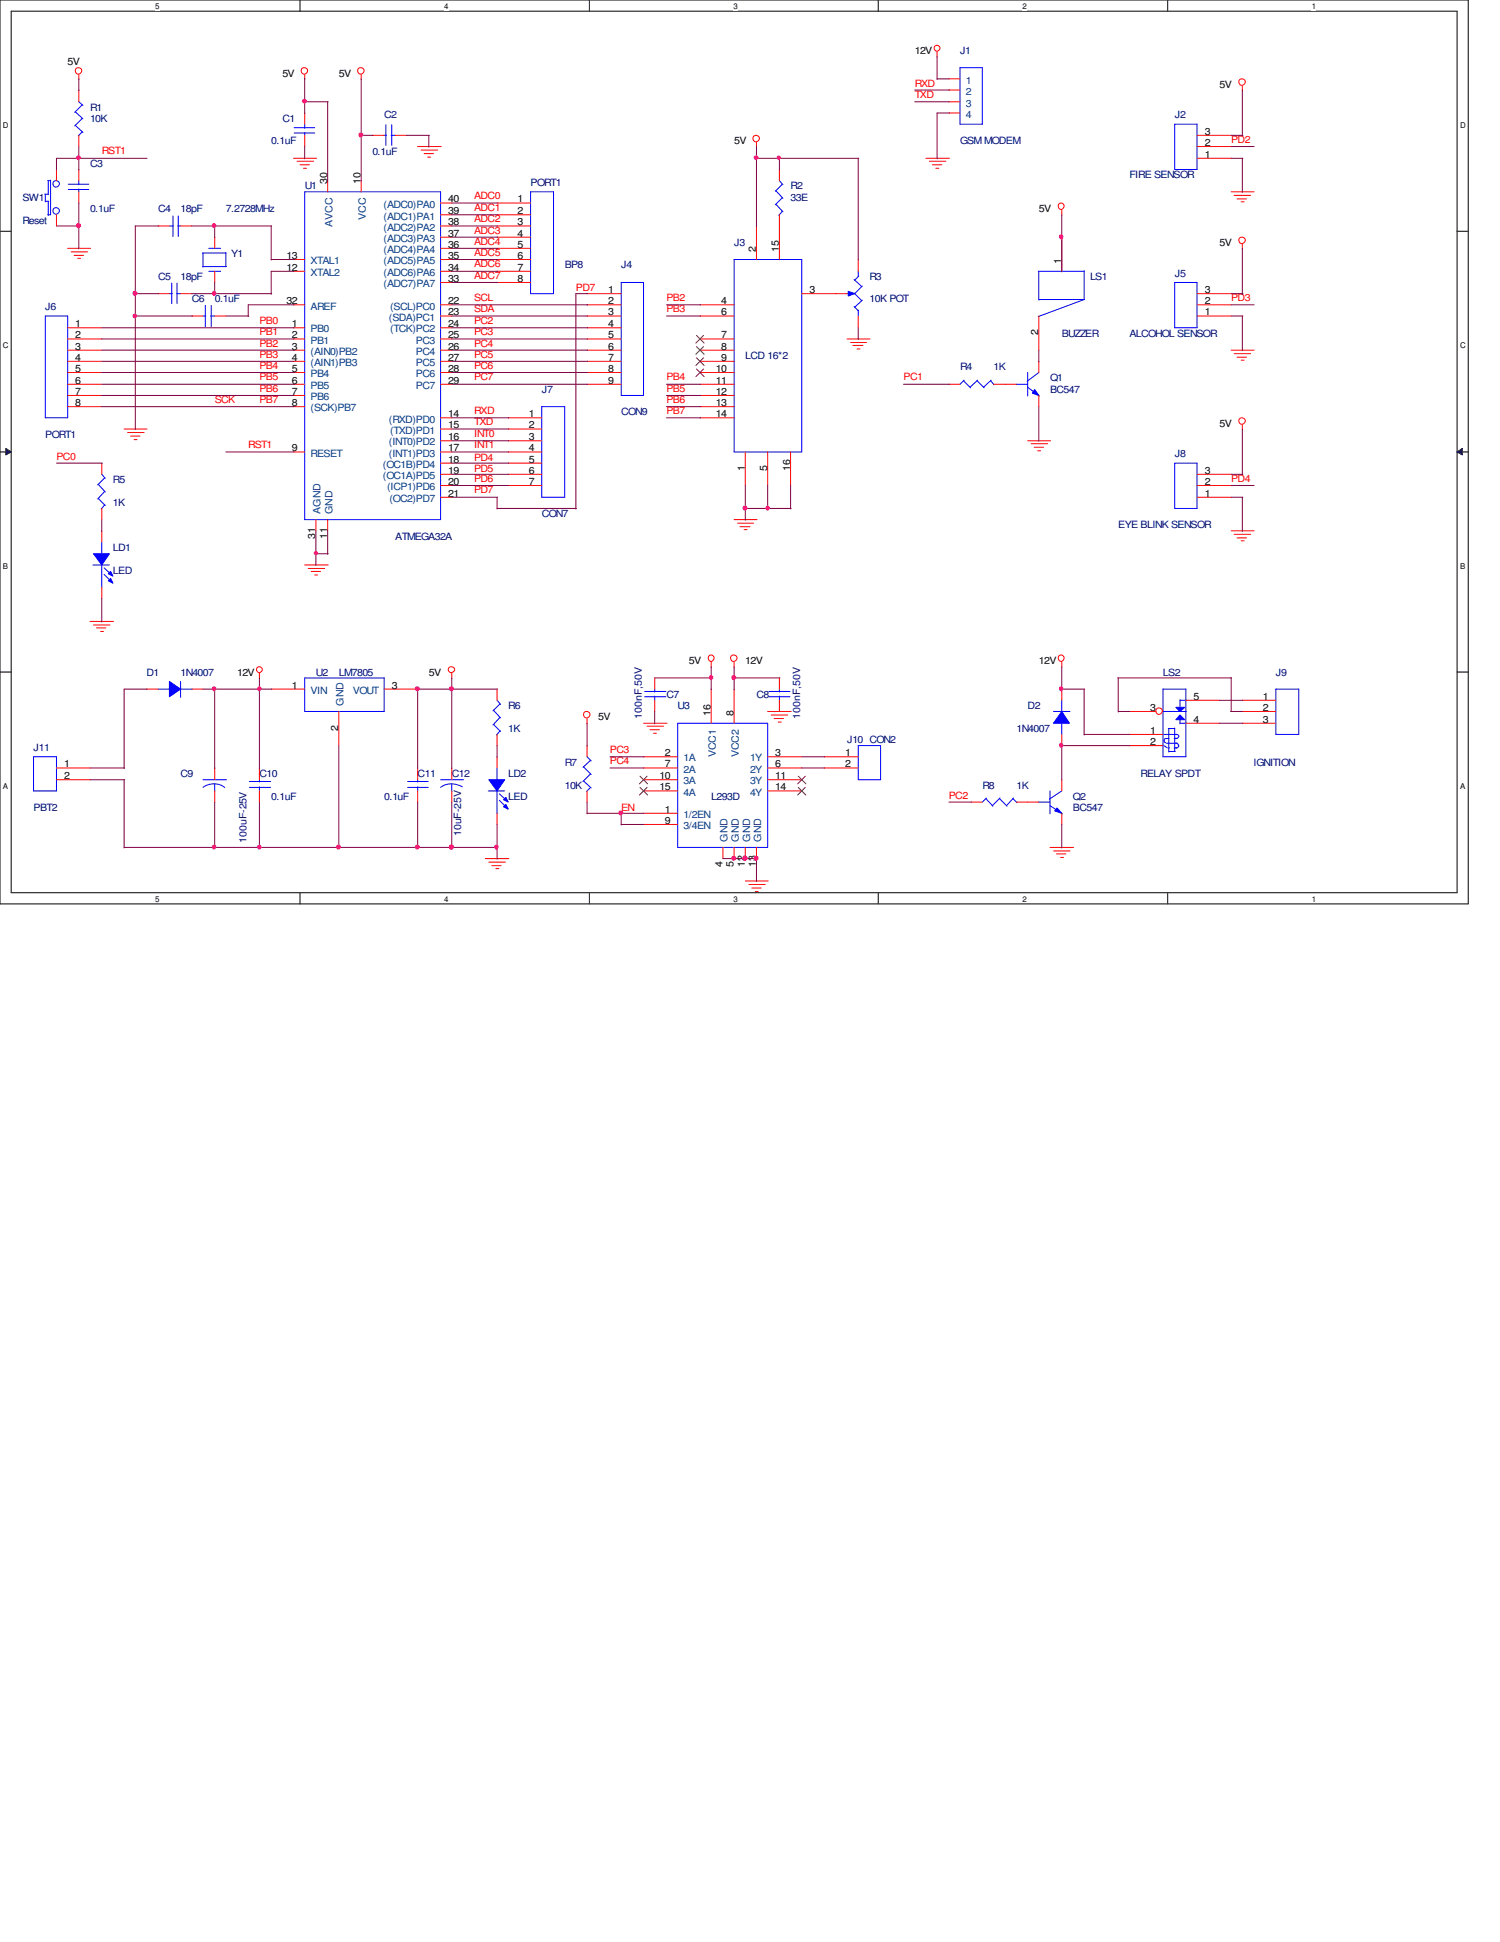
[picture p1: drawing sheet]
<svg xmlns="http://www.w3.org/2000/svg" width="216mm" height="279mm" viewBox="0 0 216 279" stroke-linecap="round" stroke-linejoin="round" font-family="sans-serif">
<path d="M0 0h211.3v130h-211.3zM1.6 1.6h208.1v126.8h-208.1z" fill="none" stroke="#000" stroke-width=".14"/>
<g fill="#fff">
<path d="M22.4 .3h.5v1.2h-.5z"/>
<path d="M22.4 128.7h.5v1.3h-.5z"/>
</g>
<path d="M43.2 0v1.6M43.2 128.4v1.6" fill="none" stroke="#000" stroke-width=".14"/>
<g fill="#fff">
<path d="M63.9 .3h.6v1.2h-.6z"/>
<path d="M63.9 128.7h.6v1.3h-.6z"/>
</g>
<path d="M84.8 0v1.6M84.8 128.4v1.6" fill="none" stroke="#000" stroke-width=".14"/>
<g fill="#fff">
<path d="M105.6 .3h.6v1.2h-.6z"/>
<path d="M105.6 128.7h.6v1.3h-.6z"/>
</g>
<path d="M126.4 0v1.6M126.4 128.4v1.6" fill="none" stroke="#000" stroke-width=".14"/>
<g fill="#fff">
<path d="M147.2 .3h.5v1.2h-.5z"/>
<path d="M147.2 128.7h.5v1.3h-.5z"/>
</g>
<path d="M168.1 0v1.6M168.1 128.4v1.6" fill="none" stroke="#000" stroke-width=".14"/>
<g fill="#fff">
<path d="M188.8 .3h.6v1.2h-.6z"/>
<path d="M188.8 128.7h.6v1.3h-.6z"/>
<path d="M.4 17.4h.8v1.3h-.8z"/>
<path d="M210.1 17.4h.8v1.3h-.8z"/>
<path d="M.4 49.1h.8v1.3h-.8z"/>
<path d="M210.1 49.1h.8v1.3h-.8z"/>
</g>
<path d="M0 33.3h1.6M209.7 33.3h1.6" fill="none" stroke="#000" stroke-width=".14"/>
<g fill="#fff">
<path d="M.4 80.9h.7v1.2h-.7z"/>
<path d="M210.1 80.9h.7v1.2h-.7z"/>
</g>
<path d="M0 65h1.6M.8 64.5l.8 .5-.8 .4zM209.7 65l.8-.5v.9zM209.7 65h1.6" fill="none" stroke="#000" stroke-width=".14"/>
<path d="M.8 64.5l.8 .5-.8 .4zM209.7 65l.8-.5v.9z" fill="#000"/>
<g fill="#fff">
<path d="M.4 112.5h.6v1.3h-.6z"/>
<path d="M210.1 112.5h.6v1.3h-.6z"/>
</g>
<path d="M0 96.7h1.6M209.7 96.7h1.6" fill="none" stroke="#000" stroke-width=".14"/>
<g fill="none" stroke="#f00" stroke-width=".14">
<path d="M11.3 10.8v.6M43.9 10.8v.6M52 10.8v.6M134.9 7.5v.7M178.8 12.4v.6M9.7 35.7h3.3M10.2 36.2h2.4M10.7 36.7h1.3M11.2 37.2h.4M42.2 22.8h3.4M42.2 37.3h1.7M42.2 39h1.7"/>
<path d="M42.8 23.2h2.3M43.2 23.7h1.3M43.7 24.2h.4M47.2 26v1.6M52 26v1.6M60.1 21.1h3.4M60.6 21.6h2.4M61 22.1h1.4M61.6 22.6h.4M63.4 35.7h1.6M63.4 37.3h1.6M63.4 39h1.6"/>
<path d="M63.4 29.2h1.6M63.4 30.9h1.6M63.4 32.5h1.6M63.4 34.1h1.6M108.9 20.5v.7M133.3 22.8h3.4M133.8 23.2h2.3M134.2 23.7h1.4M134.7 24.2h.4M152.8 30.2v.8M177.2 27.6h3.3M177.6 28.1h2.4"/>
<path d="M178.1 28.6h1.3M178.6 29h.5M178.8 35.1v.7M9.7 48.8h4.9M9.7 50.4h4.9M9.7 47.2h4.9M9.7 52h4.9M9.7 53.6h4.9M9.7 55.3h4.9M9.7 56.9h4.9M9.7 58.5h4.9M42.2 48.8h1.7"/>
<path d="M42.2 50.4h1.7M42.2 43.9h1.7M42.2 47.2h1.7M42.2 52h1.7M42.2 53.6h1.7M42.2 55.3h1.7M42.2 56.9h1.7M42.2 58.5h1.7M63.4 48.8h1.6M63.4 50.4h1.6M63.4 43.9h1.6M63.4 45.5h1.6"/>
<path d="M63.4 47.2h1.6M63.4 52h1.6M63.4 53.6h1.6M63.4 55.3h1.6M63.4 40.6h1.6M121.9 48.8h3.3M122.4 49.3h2.3M122.8 49.7h1.4M123.4 50.2h.4M136.6 55.3h1.6M143 55.3h1.7M177.2 50.4h3.3"/>
<path d="M177.6 50.9h2.4M178.1 51.4h1.3M178.6 51.8h.5M14.6 66.6v1.6M14.6 73.2v1.6M17.9 61.7h3.3M18.4 62.2h2.3M18.8 62.7h1.4M19.3 63.2h.4M42.2 65h1.7M45.5 74.8v1.6M47.2 74.8v1.6"/>
<path d="M63.4 61.7h1.6M63.4 63.4h1.6M63.4 65h1.6M63.4 60.1h1.6M63.4 66.6h1.6M63.4 68.2h1.6M63.4 69.9h1.6M63.4 71.5h1.6M105.7 74.8h3.3M106.2 75.3h2.3M106.5 75.8h1.4M107.1 76.2h.4"/>
<path d="M147.9 63.4h3.3M148.4 63.8h2.4M148.8 64.3h1.4M149.4 64.9h.4M177.2 76.4h3.3M177.6 76.9h2.4M178.1 77.4h1.3M178.6 77.8h.5M178.8 61.1v.7M13 89.4h3.3M13.5 89.9h2.3M13.9 90.3h1.3"/>
<path d="M14.5 90.8h.4M37.3 96.9v.7M43.9 81.3h3.3M44.4 81.8h2.3M44.8 82.2h1.3M45.3 82.7h.4M65 96.9v.7M102.4 95.3v.7M102.4 99.1v5M105.7 95.3v.7M105.7 99.1v5M152.8 95.3v.7"/>
<path d="M30.9 110.5v1.7M30.9 113.8v1.6M84.5 103.4v.7M92.6 104.1h3.4M92.6 108.9h4.9M92.6 110.5h4.9M92.6 112.2h4.9M92.6 113.8h4.9M92.6 117h4.9M92.6 118.6h4.9M93.1 104.5h2.4M93.6 105h1.3"/>
<path d="M94.1 105.5h.4M110.5 102.4h3.4M110.5 108.9h4.9M110.5 110.5h4.9M110.5 112.2h4.9M110.5 113.8h4.9M111 102.9h2.4M111.4 103.4h1.4M112 103.9h.4M69.8 123.5h3.4M70.4 124h2.3M70.8 124.5h1.3"/>
<path d="M71.4 125h.4M104.1 121.9v1.6M105.7 121.9v1.6M107.3 126.7h3.3M107.3 121.9v1.6M107.8 127.3h2.4M108.2 127.8h1.4M108.7 128.3h.4M108.9 121.9v1.6M151.1 121.9h3.4M151.6 122.4h2.4M152.1 122.9h1.3"/>
<path d="M152.7 123.4h.4"/>
<circle cx="11.3" cy="10.2" r=".48"/>
<circle cx="43.8" cy="10.2" r=".48"/>
<circle cx="51.9" cy="10.2" r=".48"/>
<circle cx="108.8" cy="19.9" r=".48"/>
<circle cx="134.9" cy="6.9" r=".42"/>
<circle cx="178.8" cy="11.8" r=".48"/>
<circle cx="152.7" cy="29.7" r=".45"/>
<circle cx="178.8" cy="34.6" r=".48"/>
<circle cx="178.8" cy="60.6" r=".48"/>
<circle cx="37.3" cy="96.3" r=".42"/>
<circle cx="65" cy="96.3" r=".45"/>
<circle cx="102.3" cy="94.7" r=".45"/>
<circle cx="105.6" cy="94.7" r=".48"/>
<circle cx="152.7" cy="94.7" r=".45"/>
<circle cx="84.4" cy="102.8" r=".48"/>
</g>
<g fill="none" stroke="#00f" stroke-width=".14">
<path d="M43.9 27.6h19.5v47.2h-19.5zM6.5 45.5h3.2v14.6h-3.2zM138.7 54.8l1 1M138.8 54.7l-.6 .6M140.6 54.8l1 1M140.7 54.7l-1.1 1M142.6 54.8l.5 .6M142.7 54.7l-1.1 1M14.1 69.7l1.1 1.1M14.1 71.7l1.1 1M14.6 68.2l.6 .6M15.1 68.7l-1 1.1"/>
<path d="M15.1 70.7l-1 1.1M15.1 72.6l-.5 .6M29.2 113.3a2.67 2.67 0 0 1 3.1 0M29.2 112.2h3.4M30.9 112.8v1.1M70.3 113.8h2.3M71.5 110.5v1.8M71.5 113.8v3.3M97.5 104.1h13v17.8h-13z"/>
</g>
<path d="M92.1 111.7l1.1 1.1M92.1 113.3l1.1 1.1M93.1 111.7l-1.1 1.1M93.1 113.3l-1.1 1.1M114.9 111.7l1.1 1.1M114.9 113.3l1.1 1.1M115.9 111.7l-1.1 1.1M115.9 113.3l-1.1 1.1" fill="none" stroke="#804000" stroke-width=".14"/>
<path d="M70.4 112.2h2.2l-1.1 1.6z" fill-rule="evenodd" fill="#00f"/>
<path d="M70.4 112.2h2.2l-1.1 1.6z" fill="none" stroke="#00f" stroke-width=".14"/>
<path d="M72.8 115.7l.4 .7-.7-.3z" fill-rule="evenodd" fill="#00f"/>
<path d="M72.8 115.7l.4 .7-.7-.3z" fill="none" stroke="#00f" stroke-width=".14"/>
<path d="M72.8 114.7l.4 .7-.7-.3z" fill-rule="evenodd" fill="#00f"/>
<g fill="none" stroke="#00f" stroke-width=".14">
<path d="M138.2 9.7h3.2v8.2h-3.2zM6.4 27.9h.5M6.5 27.9v1.1M6.5 29h.5M6.9 26h.4M6.9 26v2M6.9 29v2M7.3 25.9v5h-.4M76.4 27.6h3.3v14.6h-3.3zM111.7 27.4l1 1.1M111.7 29.4l1 1.1M112.2 26l.5 .6"/>
<path d="M112.6 26.5l-1 1M112.6 28.4l-1 1.1M112.6 30.4l-.5 .6M22.8 99.1h1.7M26 98v2.3M26 99.1h1.7M92.8 99.5h3M94.2 99.1v.5M35.9 113.3h3M35.9 112.4h3M37.3 112.2v.3M37.3 113.2v.6"/>
<path d="M58.7 113.3h2.9M58.7 112.4h2.9M60.1 112.2v.3M60.1 113.2v.6M71.9 114.2l1.1 1M71.9 115.1l1.1 1.1M72.8 114.7l.4 .7-.7-.3zM92.8 100.2h3M94.2 100.2v.6"/>
<circle cx="8.1" cy="30.3" r=".48"/>
<circle cx="8.1" cy="26.4" r=".48"/>
</g>
<g fill="none" stroke="#f00" stroke-width=".14">
<path d="M136.6 11.3h1.6M136.6 13h1.6M136.6 14.6h1.6M136.6 16.3h1.6M8.1 24.4v1.6M8.1 30.9v1.6M71.5 29.2h4.9M71.5 30.9h4.9M71.5 32.5h4.9M71.5 34.1h4.9M71.5 35.7h4.9M71.5 37.3h4.9"/>
<path d="M71.5 39h4.9M112.2 24.4v1.6M112.2 30.9v1.6M71.5 40.6h4.9M94.2 97.5v1.6M37.3 110.5v1.7M37.3 113.8v1.6M60.1 110.5v1.7M60.1 113.8v1.6M71.5 108.9v1.6M71.5 117v1.6M94.2 100.8v1.6"/>
</g>
<path d="M24.4 98l1.6 1.1-1.6 1.1z" fill-rule="evenodd" fill="#00f"/>
<g fill="none" stroke="#00f" stroke-width=".14">
<path d="M42.3 18.4h3M42.3 19.1h3M43.9 17.9v.6M43.9 19.1v.4M55.3 19.5h.3M55.5 17.9v3M56.3 19.5h.6M56.4 17.9v3M29.1 36.4h3.4M29.2 38.4h3.4M29.2 36.4v2M30.1 39h1.6"/>
<path d="M30.1 35.7h1.6M32.5 36.3v2.1M105.7 37.3h9.7v27.7h-9.7zM149.4 39h6.6M149.5 39v4.2M156 38.9v4.2l-6.6 2.5M29.2 45.5h.4M29.5 43.9v3.1M30.3 45.5h.6M30.4 43.9v3.1M89.4 40.6h3.2v16.3h-3.2zM149.5 43.1h6.6"/>
<path d="M169.1 40.6h3.2v6.6h-3.2zM24.4 98l1.6 1.1-1.6 1.1zM43.9 97.5h11.4v4.9h-11.4zM110.7 99.5h3M112.2 99.1v.5M4.8 108.9h3.3v4.9h-3.3zM63.4 112.2h3.3M65 112.8v1.1M66.5 113.2a2.87 2.87 0 0 0-3.1 .1M71 102.2l1.1 1.1M71 104.2l1.1 1M71.5 100.8l.6 .5"/>
<path d="M72 101.3l-1 1M72 103.2l-1 1.1M72 105.2l-.5 .5M110.7 100.2h3M112.2 100.2v.6M141.9 114.9l1 1.1M142 114.8l-.6 .6M143.8 114.9l1.1 1.1M143.9 114.8l-1.1 1.1M145.8 114.9l.6 .6M145.9 114.8l-1 1.1M151.6 102.4h2.4"/>
<path d="M152.8 100.7v1.7M152.8 104v1.7"/>
</g>
<g fill="none" stroke="#f00" stroke-width=".14">
<path d="M43.9 16.3v1.6M43.9 19.5v1.6M53.6 19.5h1.7M56.9 19.5h1.6M30.9 34.1v1.6M30.9 39v1.6M108.9 32.5v4.8M112.2 32.5v4.8M152.8 34.1v4.9M27.6 45.5h1.6M30.9 45.5h1.6M84.5 45.5h4.9"/>
<path d="M84.5 43.9h4.9M84.5 42.2h4.9M84.5 47.2h4.9M84.5 48.8h4.9M84.5 50.4h4.9M84.5 52h4.9M84.5 53.6h4.9M84.5 55.3h4.9M100.8 45.5h4.9M100.8 43.9h4.9M100.8 48.8h4.9M100.8 50.4h4.9"/>
<path d="M100.8 52h4.9M100.8 53.6h4.9M100.8 55.3h4.9M100.8 56.9h4.9M100.8 58.5h4.9M115.4 42.2h4.9M149.5 45.5v4.9M172.3 45.5h4.9M172.3 43.9h4.9M172.3 42.2h4.9M100.8 60.1h4.9M107.3 65v4.9"/>
<path d="M110.5 65v4.9M113.8 65v4.9M21.1 99.1h1.7M27.6 99.1h1.6M39 99.1h4.9M55.3 99.1h4.8M71.5 99.1v1.7M112.2 97.5v1.6M8.1 110.5h4.9M8.1 112.2h4.9M48.8 102.4v4.9M65 110.5v1.7"/>
<path d="M65 113.8v1.6M71.5 105.7v1.6M112.2 100.8v1.6M139.8 115.4h1.6M146.3 115.4h1.6"/>
</g>
<path d="M100.2 48.3l1.1 1.1M100.2 49.9l1.1 1.1M100.2 51.5l1.1 1.1M100.2 53.1l1.1 1.1M101.3 48.3l-1.1 1.1M101.3 49.9l-1.1 1.1M101.3 51.5l-1.1 1.1M101.3 53.1l-1.1 1.1" fill="none" stroke="#804000" stroke-width=".14"/>
<path d="M152.8 102.4l1.1 1.7h-2.3z" fill-rule="evenodd" fill="#00f"/>
<g fill="none" stroke="#00f" stroke-width=".14">
<path d="M10.8 16.1l1.1 1M10.8 18l1.1 1.1M11.3 14.6l.6 .6M11.9 15.1l-1.1 1.1M11.9 17l-1.1 1.1M11.9 19l-.6 .6M169.1 17.9h3.2v6.5h-3.2zM24.4 32.5h.6M24.9 31.1v2.9M25.6 32.5h.4M25.7 31.1v2.9M146.2 55.3h1.7"/>
<path d="M147.9 55.7l1.7 1.3M147.9 53.6v3.4M149.5 53.6l-1.7 1.3M169.1 66.6h3.2v6.6h-3.2zM123.5 107.3h3.2v4.9h-3.2zM152.8 102.4l1.1 1.7h-2.3z"/>
</g>
<g fill="none" stroke="#f00" stroke-width=".14">
<path d="M11.3 13v1.6M11.3 19.5v1.6M172.3 19.5h4.9M22.8 32.5h1.6M26 32.5h1.6M172.3 22.8h4.9M172.3 21.1h4.9M172.3 71.5h4.9M172.3 69.9h4.9M172.3 68.2h4.9M152.8 99.1v1.7M118.6 108.9h4.9"/>
<path d="M118.6 110.5h4.9M152.8 105.7v1.6"/>
</g>
<path d="M148.9 56l.6 .9-.9-.3z" fill="#00f"/>
<path d="M148.9 56l.6 .9-.9-.3zM14.6 78v1.8M13.4 81.3h2.3M14.6 81.3v3.3" fill="none" stroke="#00f" stroke-width=".14"/>
<path d="M144.7 55.3h1.6M149.5 52v1.6M149.5 56.9v1.6" fill="none" stroke="#f00" stroke-width=".14"/>
<path d="M13.5 79.7h2.2l-1.1 1.6z" fill-rule="evenodd" fill="#00f"/>
<path d="M13.5 79.7h2.2l-1.1 1.6z" fill="none" stroke="#00f" stroke-width=".14"/>
<path d="M15.9 83.2l.4 .7-.7-.3z" fill-rule="evenodd" fill="#00f"/>
<path d="M15.9 83.2l.4 .7-.7-.3z" fill="none" stroke="#00f" stroke-width=".14"/>
<path d="M15.9 82.2l.4 .7-.7-.3z" fill-rule="evenodd" fill="#00f"/>
<path d="M78 58.5h3.3v13h-3.3zM15 81.7l1.1 1M15 82.6l1.1 1.1M15.9 82.2l.4 .7-.7-.3zM84 110.3l1.1 1.1M84 112.4l1.1 1M84.5 108.9l.6 .6M85 109.4l-1.1 1M85 111.3l-1.1 1.1M85 113.3l-.6 .6" fill="none" stroke="#00f" stroke-width=".14"/>
<path d="M14.6 76.4v1.6M73.2 60.1h4.8M73.2 61.7h4.8M73.2 63.4h4.8M73.2 65h4.8M73.2 66.6h4.8M73.2 68.2h4.8M73.2 69.9h4.8M14.6 84.5v1.6M84.5 107.3v1.6M84.5 113.8v1.6" fill="none" stroke="#f00" stroke-width=".14"/>
<path d="M122.1 41.9l.9 .3-.9 .4z" fill="#00f"/>
<g fill="none" stroke="#00f" stroke-width=".14">
<path d="M123.5 38.9v.9M123.6 39.7l-.6 .6M121.8 42.2h.5M122.1 41.9l.9 .3-.9 .4zM122.9 44.1l.6 .6M122.9 42.2l1.1 1.1M122.9 40.2l1.1 1M123.5 44.6v.9M124.1 43.2l-1.1 1M124.1 41.1l-1.1 1.1M149.4 115.4h1.7M151.1 115.9l1.8 1.2"/>
<path d="M151.1 113.8v3.3M152.8 113.8l-1.8 1.2"/>
</g>
<path d="M123.5 37.3v1.7M120.3 42.2h1.6M123.5 45.5v1.7" fill="none" stroke="#f00" stroke-width=".14"/>
<path d="M152.1 116.2l.7 .8-1-.3z" fill="#00f"/>
<path d="M152.1 116.2l.7 .8-1-.3z" fill="none" stroke="#00f" stroke-width=".14"/>
<path d="M147.9 115.4h1.6M152.8 112.2v1.6M152.8 117v1.6" fill="none" stroke="#f00" stroke-width=".14"/>
<path d="M169.8 102.9l.7 .6h-1.3z" fill="#00f"/>
<path d="M169.8 102.9l.7 .6h-1.3z" fill="none" stroke="#00f" stroke-width=".14"/>
<path d="M169.2 101.8h1.3l-.7 .6z" fill="#00f"/>
<g fill="none" stroke="#00f" stroke-width=".14">
<path d="M9.8 26.5h3M9.8 27.3h3M11.3 26v.6M11.3 27.2v.4M24.4 42.2h.4M24.7 40.7v3M25.4 42.2h.6M25.5 40.7v3M167.4 99.1h3.3v9.8h-3.3zM183.6 99.1h3.3v6.6h-3.3zM167.3 107.3l.3 .1M167.4 102.4h3.4"/>
<path d="M167.4 105.7h2M167.7 107.4l.3 .1M167.9 106.9h1.5M168.1 107.6h.2M168.1 104.8h1M168.2 106.3h-.4a.3 .3 0 0 0-.2 .3 .3 .3 0 0 0 .2 .2M168.2 104.8v3.4M168.2 108.1h1M169 106.3h.3M169 107.6h.3M169.1 104.7v3.4M169.2 101.8h1.3l-.7 .6z"/>
<path d="M169.2 105.7l.4 .1a.33 .33 0 0 1-.3 .5l-.1-.1M169.2 106.9a.31 .31 0 0 1 .5 .3 .31 .31 0 0 1-.5 .3M169.8 100.7v1.1M169.8 103.5v.6M169.8 100.8h1M169.8 104.1h1"/>
</g>
<g fill="none" stroke="#f00" stroke-width=".14">
<path d="M11.3 24.4v1.6M11.3 27.6v1.6M22.8 42.2h1.6M26 42.2h1.6M162.6 102.4h3.8M162.6 105.7h4.8M162.6 107.3h4.8M170.7 100.8h4.8M170.7 104.1h4.8M178.8 102.4h4.8M178.8 100.8h4.8M178.8 104.1h4.8"/>
<circle cx="166.8" cy="102.3" r=".48"/>
</g>
<g fill="none" stroke="#800040" stroke-width=".14">
<path d="M11.3 11.3v1.7M43.9 11.3v5M43.9 14.6h3.3M47.2 14.6v11.5M52 19.5h1.7M52 11.3v14.8M58.5 19.5h3.3M61.7 19.5v1.7M131.7 14.6h5M131.7 13h5M134.9 11.3h1.8M134.9 8.1v3.3"/>
<path d="M136.7 16.3h-1.8v6.6M177.2 19.5h1.7M178.8 13v6.6M8.1 32.5h3.3M11.3 21.1v3.4M11.3 29.2v6.6M21.2 22.8h-13.1v1.7M22.9 32.5h-3.4v29.3M27.6 32.5h11.5M30.9 32.5v1.7M39 37.3h3.3M39 32.5v4.9"/>
<path d="M42.3 39h-3.3v3.3M43.9 21.1v1.8M65 32.5h6.6M65 37.3h6.6M65 29.2h6.6M65 35.7h6.6M65 34.1h6.6M65 30.9h6.6M65 39h6.6M108.9 22.8h14.7M108.9 21.1v11.5M112.2 22.8v1.7"/>
<path d="M123.5 22.8v14.6M152.8 30.9v8.2M177.2 22.8h1.7M177.2 21.1h3.3M178.8 22.8v4.9M178.8 35.7v6.6M14.6 55.3h27.7M14.6 48.8h27.7M14.6 50.4h27.7M14.6 56.9h27.7M14.6 47.2h27.7M14.6 52h27.7"/>
<path d="M14.6 58.5h27.7M14.6 53.6h27.7M19.5 42.2h3.4M19.5 45.5h8.2M27.6 42.2h11.5M30.9 40.6v1.7M32.5 45.5h3.3M42.3 43.9h-6.6v1.7M65 55.3h19.6M65 48.8h19.6M65 50.4h19.6M65 47.2h19.6"/>
<path d="M65 52h19.6M65 43.9h19.6M65 40.6h6.6M65 53.6h19.6M65 45.5h19.6M84.6 42.2h-1.7v31M95.9 55.3h4.9M95.9 56.9h4.9M95.9 43.9h4.9M95.9 58.5h4.9M95.9 45.5h4.9M123.5 47.2v1.7"/>
<path d="M130 55.3h6.7M149.5 50.4v1.7M149.5 58.5v5M177.2 42.2h1.7M177.2 43.9h3.3M177.2 45.5h1.7M178.8 45.5v5M8.1 66.6h6.6M14.6 74.8v1.7M32.5 65h9.8M45.5 76.4v5M45.5 79.7h1.7"/>
<path d="M47.2 76.4v3.4M65 68.2h8.2M65 69.9h8.2M65 63.4h8.2M65 61.7h8.2M65 65h8.2M65 60.1h8.2M65 71.5h6.6M65 66.6h8.2M71.5 71.5v1.7M71.5 73.2h11.5M95.9 60.1h4.9"/>
<path d="M107.3 73.2h6.6M107.3 69.9v4.9M110.5 69.9v3.3M113.8 69.9v3.3M177.2 68.2h1.7M177.2 69.9h3.3M177.2 71.5h1.7M178.8 61.7v6.6M178.8 71.5v5M14.6 86.1v3.4M21.2 99.1h-3.3v11.5M29.2 99.1h9.9"/>
<path d="M30.9 99.1v11.5M37.3 97.5v13.1M65 97.5v13.1M71.6 99.1h-11.5v11.5M94.2 97.5h8.2M102.4 95.9v3.3M105.7 97.5h6.6M105.7 95.9v3.3M152.8 99.1h3.3M152.8 95.9v3.3M156 99.1v6.6M160.9 97.5h16.3"/>
<path d="M161 97.5v4.9M177.2 97.5v4.9M13 112.2h4.9M13 110.5h4.9M17.9 112.2v9.8M30.9 115.4v6.6M37.3 115.4v6.6M48.8 107.3v14.7M60.1 115.4v6.6M65 115.4v6.6M71.5 107.3v1.7M71.5 118.6v5"/>
<path d="M84.5 104.1v3.3M84.5 115.4v1.7M84.5 117h8.2M87.8 110.5h4.9M87.8 108.9h4.9M89.4 117v1.7M89.4 118.6h3.3M94.2 102.4v1.7M115.4 110.5h3.3M115.4 108.9h3.3M136.6 115.4h3.3M152.8 118.6v3.4"/>
<path d="M156 105.7h6.6M161 102.4h1.6M162.6 107.3h-9.8v5M175.5 100.8h3.4M175.5 104.1h3.4M177.1 102.4h1.7M17.9 121.9h53.7M104.1 123.5h4.9M108.9 123.5v3.3"/>
</g>
<path d="M45.2 79.4l.3-.1 .2 .3-.2 .2-.2-.1z" fill-rule="evenodd" fill="#f0f"/>
<path d="M45.2 79.4l.3-.1 .2 .3-.2 .2-.2-.1z" fill="none" stroke="#f0f" stroke-width=".14"/>
<circle cx="11.3" cy="32.5" r=".31" fill="#f0f"/>
<circle cx="11.3" cy="32.5" r=".31" fill="none" stroke="#f0f" stroke-width=".14"/>
<circle cx="30.8" cy="32.5" r=".28" fill="#f0f"/>
<circle cx="30.8" cy="32.5" r=".28" fill="none" stroke="#f0f" stroke-width=".14"/>
<circle cx="43.8" cy="14.6" r=".28" fill="#f0f"/>
<circle cx="43.8" cy="14.6" r=".28" fill="none" stroke="#f0f" stroke-width=".14"/>
<circle cx="30.8" cy="42.2" r=".28" fill="#f0f"/>
<circle cx="30.8" cy="42.2" r=".28" fill="none" stroke="#f0f" stroke-width=".14"/>
<circle cx="11.3" cy="22.7" r=".28" fill="#f0f"/>
<circle cx="11.3" cy="22.7" r=".28" fill="none" stroke="#f0f" stroke-width=".14"/>
<circle cx="30.8" cy="99.1" r=".28" fill="#f0f"/>
<circle cx="30.8" cy="99.1" r=".28" fill="none" stroke="#f0f" stroke-width=".14"/>
<circle cx="37.3" cy="99.1" r=".28" fill="#f0f"/>
<circle cx="37.3" cy="99.1" r=".28" fill="none" stroke="#f0f" stroke-width=".14"/>
<circle cx="108.9" cy="22.7" r=".28" fill="#f0f"/>
<circle cx="108.9" cy="22.7" r=".28" fill="none" stroke="#f0f" stroke-width=".14"/>
<circle cx="152.7" cy="34.1" r=".28" fill="#f0f"/>
<circle cx="152.7" cy="34.1" r=".28" fill="none" stroke="#f0f" stroke-width=".14"/>
<circle cx="107.2" cy="73.1" r=".31" fill="#f0f"/>
<circle cx="107.2" cy="73.1" r=".31" fill="none" stroke="#f0f" stroke-width=".14"/>
<circle cx="110.5" cy="73.1" r=".28" fill="#f0f"/>
<circle cx="110.5" cy="73.1" r=".28" fill="none" stroke="#f0f" stroke-width=".14"/>
<circle cx="19.4" cy="42.2" r=".31" fill="#f0f"/>
<circle cx="19.4" cy="42.2" r=".31" fill="none" stroke="#f0f" stroke-width=".14"/>
<circle cx="19.4" cy="45.5" r=".28" fill="#f0f"/>
<circle cx="19.4" cy="45.5" r=".28" fill="none" stroke="#f0f" stroke-width=".14"/>
<circle cx="65" cy="121.9" r=".31" fill="#f0f"/>
<circle cx="65" cy="121.9" r=".31" fill="none" stroke="#f0f" stroke-width=".14"/>
<circle cx="30.8" cy="121.9" r=".28" fill="#f0f"/>
<circle cx="30.8" cy="121.9" r=".28" fill="none" stroke="#f0f" stroke-width=".14"/>
<circle cx="37.3" cy="121.9" r=".28" fill="#f0f"/>
<circle cx="37.3" cy="121.9" r=".28" fill="none" stroke="#f0f" stroke-width=".14"/>
<circle cx="48.7" cy="121.9" r=".31" fill="#f0f"/>
<circle cx="48.7" cy="121.9" r=".31" fill="none" stroke="#f0f" stroke-width=".14"/>
<circle cx="71.4" cy="121.9" r=".28" fill="#f0f"/>
<circle cx="71.4" cy="121.9" r=".28" fill="none" stroke="#f0f" stroke-width=".14"/>
<circle cx="60.1" cy="99.1" r=".31" fill="#f0f"/>
<circle cx="60.1" cy="99.1" r=".31" fill="none" stroke="#f0f" stroke-width=".14"/>
<circle cx="51.9" cy="19.4" r=".31" fill="#f0f"/>
<circle cx="51.9" cy="19.4" r=".31" fill="none" stroke="#f0f" stroke-width=".14"/>
<circle cx="60.1" cy="121.9" r=".31" fill="#f0f"/>
<circle cx="60.1" cy="121.9" r=".31" fill="none" stroke="#f0f" stroke-width=".14"/>
<circle cx="65" cy="121.9" r=".31" fill="#f0f"/>
<circle cx="65" cy="121.9" r=".31" fill="none" stroke="#f0f" stroke-width=".14"/>
<circle cx="65" cy="99.1" r=".31" fill="#f0f"/>
<circle cx="65" cy="99.1" r=".31" fill="none" stroke="#f0f" stroke-width=".14"/>
<path d="M111.9 22.5l.2-.1 .3 .3-.3 .2-.2-.1z" fill-rule="evenodd" fill="#f0f"/>
<path d="M111.9 22.5l.2-.1 .3 .3-.3 .2-.2-.1z" fill="none" stroke="#f0f" stroke-width=".14"/>
<circle cx="152.7" cy="99.1" r=".28" fill="#f0f"/>
<circle cx="152.7" cy="99.1" r=".28" fill="none" stroke="#f0f" stroke-width=".14"/>
<circle cx="152.7" cy="107.2" r=".28" fill="#f0f"/>
<circle cx="152.7" cy="107.2" r=".28" fill="none" stroke="#f0f" stroke-width=".14"/>
<circle cx="89.4" cy="117" r=".31" fill="#f0f"/>
<circle cx="89.4" cy="117" r=".31" fill="none" stroke="#f0f" stroke-width=".14"/>
<circle cx="107.2" cy="123.5" r=".31" fill="#f0f"/>
<circle cx="107.2" cy="123.5" r=".31" fill="none" stroke="#f0f" stroke-width=".14"/>
<circle cx="108.8" cy="123.5" r=".31" fill="#f0f"/>
<circle cx="108.8" cy="123.5" r=".31" fill="none" stroke="#f0f" stroke-width=".14"/>
<circle cx="105.6" cy="97.5" r=".31" fill="#f0f"/>
<circle cx="105.6" cy="97.5" r=".31" fill="none" stroke="#f0f" stroke-width=".14"/>
<circle cx="105.6" cy="123.5" r=".31" fill="#f0f"/>
<circle cx="105.6" cy="123.5" r=".31" fill="none" stroke="#f0f" stroke-width=".14"/>
<circle cx="107.2" cy="123.5" r=".31" fill="#f0f"/>
<circle cx="107.2" cy="123.5" r=".31" fill="none" stroke="#f0f" stroke-width=".14"/>
<circle cx="102.3" cy="97.5" r=".28" fill="#f0f"/>
<circle cx="102.3" cy="97.5" r=".28" fill="none" stroke="#f0f" stroke-width=".14"/>
<g font-size="1.4">
<text x="9.7" y="9.4">5V</text>
<text x="40.6" y="11">5V</text>
<text x="48.8" y="11">5V</text>
<text x="131.7" y="7.8">12V</text>
<text x="175.5" y="12.6">5V</text>
<text x="105.7" y="20.7">5V</text>
<text x="173.4" y="22.7">1</text>
<text x="173.4" y="21">2</text>
<text x="173.4" y="19.4">3</text>
<text x="47.1" y="26.5" transform="rotate(-90 47.1 26.5)">30</text>
<text x="51.9" y="26.5" transform="rotate(-90 51.9 26.5)">10</text>
<text x="64.5" y="29.1">40</text>
<text x="74.5" y="29.1">1</text>
<text x="64.5" y="30.8">39</text>
<text x="64.5" y="32.4">38</text>
<text x="64.5" y="34">37</text>
<text x="64.5" y="35.6">36</text>
<text x="74.5" y="30.8">2</text>
<text x="74.5" y="32.4">3</text>
<text x="74.5" y="34">4</text>
<text x="74.5" y="35.6">5</text>
<text x="149.5" y="30.5">5V</text>
<text x="175.5" y="35.4">5V</text>
<text x="41.2" y="37.3">13</text>
<text x="41.2" y="38.9">12</text>
<text x="64.5" y="37.3">35</text>
<text x="64.5" y="38.9">34</text>
<text x="64.5" y="40.6">33</text>
<text x="74.5" y="37.3">6</text>
<text x="74.5" y="38.9">7</text>
<text x="74.5" y="40.6">8</text>
<text x="108.8" y="36.2" transform="rotate(-90 108.8 36.2)">2</text>
<text x="112.1" y="36.2" transform="rotate(-90 112.1 36.2)">15</text>
<text x="152.7" y="37.9" transform="rotate(-90 152.7 37.9)">1</text>
<text x="10.8" y="47.1">1</text>
<text x="41.2" y="43.8">32</text>
<text x="42" y="47.1">1</text>
<text x="64.5" y="43.8">22</text>
<text x="64.5" y="45.4">23</text>
<text x="64.5" y="47.1">24</text>
<text x="87.5" y="42.2">1</text>
<text x="87.5" y="43.8">2</text>
<text x="87.5" y="45.4">3</text>
<text x="87.5" y="47.1">4</text>
<text x="103.8" y="43.8">4</text>
<text x="103.8" y="45.4">6</text>
<text x="116.5" y="42.2">3</text>
<text x="173.4" y="45.4">1</text>
<text x="173.4" y="43.8">2</text>
<text x="173.4" y="42.2">3</text>
<text x="10.8" y="48.7">2</text>
<text x="10.8" y="50.3">3</text>
<text x="10.8" y="51.9">4</text>
<text x="10.8" y="53.5">5</text>
<text x="42" y="48.7">2</text>
<text x="42" y="50.3">3</text>
<text x="42" y="51.9">4</text>
<text x="42" y="53.5">5</text>
<text x="64.5" y="48.7">25</text>
<text x="64.5" y="50.3">26</text>
<text x="64.5" y="51.9">27</text>
<text x="64.5" y="53.5">28</text>
<text x="87.5" y="48.7">5</text>
<text x="87.5" y="50.3">6</text>
<text x="87.5" y="51.9">7</text>
<text x="87.5" y="53.5">8</text>
<text x="103" y="53.5">10</text>
<text x="103.8" y="48.7">7</text>
<text x="103.8" y="50.3">8</text>
<text x="103.8" y="51.9">9</text>
<text x="149.4" y="48.3" transform="rotate(-90 149.4 48.3)">2</text>
<text x="10.8" y="55.2">6</text>
<text x="10.8" y="56.8">7</text>
<text x="10.8" y="58.4">8</text>
<text x="42" y="55.2">6</text>
<text x="42" y="56.8">7</text>
<text x="42" y="58.4">8</text>
<text x="64.5" y="55.2">29</text>
<text x="87.5" y="55.2">9</text>
<text x="103" y="55.2">11</text>
<text x="103" y="56.8">12</text>
<text x="103" y="58.4">13</text>
<text x="42" y="64.9">9</text>
<text x="64.5" y="60">14</text>
<text x="64.5" y="61.6">15</text>
<text x="64.5" y="63.3">16</text>
<text x="64.5" y="64.9">17</text>
<text x="76.1" y="60">1</text>
<text x="76.1" y="61.6">2</text>
<text x="76.1" y="63.3">3</text>
<text x="76.1" y="64.9">4</text>
<text x="103" y="60">14</text>
<text x="175.5" y="61.4">5V</text>
<text x="64.5" y="66.5">18</text>
<text x="64.5" y="68.2">19</text>
<text x="64.5" y="69.8">20</text>
<text x="64.5" y="71.5">21</text>
<text x="76.1" y="66.5">5</text>
<text x="76.1" y="68.2">6</text>
<text x="76.1" y="69.8">7</text>
<text x="107.2" y="67.8" transform="rotate(-90 107.2 67.8)">1</text>
<text x="110.4" y="67.8" transform="rotate(-90 110.4 67.8)">5</text>
<text x="113.7" y="67.8" transform="rotate(-90 113.7 67.8)">16</text>
<text x="173.4" y="71.5">1</text>
<text x="173.4" y="69.8">2</text>
<text x="173.4" y="68.2">3</text>
<text x="45.4" y="77.6" transform="rotate(-90 45.4 77.6)">31</text>
<text x="47.1" y="77.6" transform="rotate(-90 47.1 77.6)">11</text>
<text x="99.1" y="95.5">5V</text>
<text x="107.3" y="95.5">12V</text>
<text x="149.5" y="95.5">12V</text>
<text x="34.1" y="97.2">12V</text>
<text x="42" y="99.1">1</text>
<text x="56.4" y="99.1">3</text>
<text x="61.7" y="97.2">5V</text>
<text x="171.8" y="100.7">5</text>
<text x="181.8" y="100.7">1</text>
<text x="48.7" y="105.2" transform="rotate(-90 48.7 105.2)">2</text>
<text x="86.1" y="103.6">5V</text>
<text x="102.3" y="103" transform="rotate(-90 102.3 103)">16</text>
<text x="105.6" y="103" transform="rotate(-90 105.6 103)">8</text>
<text x="165.5" y="102.3">3</text>
<text x="165.5" y="105.6">1</text>
<text x="165.5" y="107.2">2</text>
<text x="171.8" y="104">4</text>
<text x="181.8" y="102.3">2</text>
<text x="181.8" y="104">3</text>
<text x="9.2" y="110.4">1</text>
<text x="9.2" y="112.1">2</text>
<text x="94.9" y="112.1">10</text>
<text x="94.9" y="113.7">15</text>
<text x="95.7" y="108.8">2</text>
<text x="95.7" y="110.4">7</text>
<text x="111.6" y="108.8">3</text>
<text x="111.6" y="110.4">6</text>
<text x="111.6" y="112.1">11</text>
<text x="111.6" y="113.7">14</text>
<text x="121.7" y="108.8">1</text>
<text x="121.7" y="110.4">2</text>
<text x="95.7" y="116.9">1</text>
<text x="95.7" y="118.5">9</text>
<text x="104" y="124.7" transform="rotate(-90 104 124.7)">4</text>
<text x="105.6" y="124.7" transform="rotate(-90 105.6 124.7)">5</text>
<text x="107.2" y="124.7" transform="rotate(-90 107.2 124.7)">12</text>
<text x="108.8" y="124.7" transform="rotate(-90 108.8 124.7)">13</text>
</g>
<g font-size="1.4" fill="#000080">
<text x="138.2" y="7.8">J1</text>
<text x="13" y="15.9">R1</text>
<text x="13" y="17.5">10K</text>
<text x="40.6" y="17.5">C1</text>
<text x="55.3" y="17">C2</text>
<text x="169.1" y="17">J2</text>
<text x="39" y="20.7">0.1uF</text>
<text x="53.6" y="22.4">0.1uF</text>
<text x="138.2" y="20.7">GSM MODEM</text>
<text x="3.2" y="28.9">SW1</text>
<text x="13" y="24">C3</text>
<text x="43.9" y="27.3">U1</text>
<text x="76.4" y="26.8">PORT1</text>
<text x="113.8" y="27.3">R2</text>
<text x="113.8" y="28.9">33E</text>
<text x="162.6" y="25.7">FIRE SENSOR</text>
<text x="3.2" y="32.2">Reset</text>
<text x="13" y="30.5">0.1uF</text>
<text x="22.8" y="30.5">C4</text>
<text x="26" y="30.5">18pF</text>
<text x="32.5" y="30.5">7.2728MHz</text>
<text x="105.7" y="35.4">J3</text>
<text x="22.8" y="40.3">C5</text>
<text x="26" y="40.3">18pF</text>
<text x="33.3" y="37">Y1</text>
<text x="81.3" y="38.6">BP8</text>
<text x="89.4" y="38.6">J4</text>
<text x="125.1" y="40.3">R3</text>
<text x="156.9" y="40.3">LS1</text>
<text x="169.1" y="39.8">J5</text>
<text x="6.5" y="44.6">J6</text>
<text x="27.6" y="43.5">C6</text>
<text x="30.9" y="43.5">0.1uF</text>
<text x="125.1" y="43.5">10K POT</text>
<text x="107.3" y="51.6">LCD 16*2</text>
<text x="138.2" y="53.3">R4</text>
<text x="143" y="53.3">1K</text>
<text x="152.8" y="48.4">BUZZER</text>
<text x="162.6" y="48.4">ALCOHOL SENSOR</text>
<text x="78" y="56.6">J7</text>
<text x="89.4" y="59.8">CON9</text>
<text x="151.1" y="54.9">Q1</text>
<text x="151.1" y="56.6">BC547</text>
<text x="6.5" y="63">PORT1</text>
<text x="169.1" y="65.8">J8</text>
<text x="16.3" y="69.5">R5</text>
<text x="16.3" y="72.8">1K</text>
<text x="56.9" y="77.6">ATMEGA32A</text>
<text x="78" y="74.4">CON7</text>
<text x="161" y="76">EYE BLINK SENSOR</text>
<text x="16.3" y="79.2">LD1</text>
<text x="16.3" y="82.5">LED</text>
<text x="21.1" y="97.2">D1</text>
<text x="26" y="97.2">1N4007</text>
<text x="45.5" y="97.2">U2</text>
<text x="48.8" y="97.2">LM7805</text>
<text x="95.9" y="100.4">C7</text>
<text x="108.9" y="100.4">C8</text>
<text x="167.4" y="97.2">LS2</text>
<text x="183.6" y="97.2">J9</text>
<text x="73.2" y="102">R6</text>
<text x="73.2" y="105.3">1K</text>
<text x="92.4" y="103.4" transform="rotate(-90 92.4 103.4)">100nF,50V</text>
<text x="97.5" y="102">U3</text>
<text x="115.1" y="103.4" transform="rotate(-90 115.1 103.4)">100nF,50V</text>
<text x="121.9" y="106.9">J10 CON2</text>
<text x="146.3" y="105.3">1N4007</text>
<text x="147.9" y="102">D2</text>
<text x="4.8" y="108">J11</text>
<text x="26" y="111.8">C9</text>
<text x="37.3" y="111.8">C10</text>
<text x="60.1" y="111.8">C11</text>
<text x="65" y="111.8">C12</text>
<text x="73.2" y="111.8">LD2</text>
<text x="81.3" y="110.2">R7</text>
<text x="81.3" y="113.5">10K</text>
<text x="141.4" y="113.5">R8</text>
<text x="146.3" y="113.5">1K</text>
<text x="164.2" y="111.8">RELAY SPDT</text>
<text x="180.4" y="110.2">IGNITION</text>
<text x="4.8" y="116.7">PBT2</text>
<text x="39" y="115.1">0.1uF</text>
<text x="55.3" y="115.1">0.1uF</text>
<text x="73.2" y="115.1">LED</text>
<text x="102.4" y="115.1">L293D</text>
<text x="154.4" y="115.1">Q2</text>
<text x="154.4" y="116.7">BC547</text>
<text x="35.5" y="121.2" transform="rotate(-90 35.5 121.2)">100uF-25V</text>
<text x="66.4" y="120.3" transform="rotate(-90 66.4 120.3)">10uF-25V</text>
</g>
<g font-size="1.4" fill="#f00">
<text x="131.7" y="14.1">TXD</text>
<text x="131.7" y="12.4">RXD</text>
<text x="14.6" y="22.2">RST1</text>
<text x="177.2" y="20.6">PD2</text>
<text x="68.2" y="28.7">ADC0</text>
<text x="68.2" y="35.2">ADC4</text>
<text x="68.2" y="33.6">ADC3</text>
<text x="68.2" y="30.3">ADC1</text>
<text x="68.2" y="32">ADC2</text>
<text x="68.2" y="36.8">ADC5</text>
<text x="68.2" y="40.1">ADC7</text>
<text x="68.2" y="38.4">ADC6</text>
<text x="82.9" y="41.9">PD7</text>
<text x="37.3" y="46.6">PB0</text>
<text x="68.2" y="46.6">PC2</text>
<text x="68.2" y="43.3">SCL</text>
<text x="68.2" y="45">SDA</text>
<text x="95.9" y="45">PB3</text>
<text x="95.9" y="43.3">PB2</text>
<text x="177.2" y="43.3">PD3</text>
<text x="37.3" y="48.3">PB1</text>
<text x="37.3" y="49.9">PB2</text>
<text x="37.3" y="51.5">PB3</text>
<text x="37.3" y="53.1">PB4</text>
<text x="68.2" y="51.5">PC5</text>
<text x="68.2" y="49.9">PC4</text>
<text x="68.2" y="53.1">PC6</text>
<text x="68.2" y="48.3">PC3</text>
<text x="30.9" y="58">SCK</text>
<text x="37.3" y="54.7">PB5</text>
<text x="37.3" y="56.4">PB6</text>
<text x="37.3" y="58">PB7</text>
<text x="68.2" y="59.6">RXD</text>
<text x="68.2" y="54.7">PC7</text>
<text x="95.9" y="54.7">PB4</text>
<text x="95.9" y="58">PB6</text>
<text x="95.9" y="59.6">PB7</text>
<text x="95.9" y="56.4">PB5</text>
<text x="130" y="54.7">PC1</text>
<text x="35.7" y="64.5">RST1</text>
<text x="68.2" y="62.8">INT0</text>
<text x="68.2" y="61.2">TXD</text>
<text x="68.2" y="64.5">INT1</text>
<text x="8.1" y="66.1">PC0</text>
<text x="68.2" y="67.9">PD5</text>
<text x="68.2" y="69.3">PD6</text>
<text x="68.2" y="71">PD7</text>
<text x="68.2" y="66.3">PD4</text>
<text x="177.2" y="69.3">PD4</text>
<text x="87.8" y="108.4">PC3</text>
<text x="87.8" y="110">PC4</text>
<text x="89.4" y="116.7">EN</text>
<text x="136.6" y="114.9">PC2</text>
</g>
<g font-size="1.4" fill="#004080">
<text x="139" y="12">1</text>
<text x="139" y="13.6">2</text>
<text x="139" y="15.3">3</text>
<text x="139" y="16.9">4</text>
<text x="55.2" y="29.9">(ADC0)PA0</text>
<text x="47.8" y="32.7" transform="rotate(-90 47.8 32.7)">AVCC</text>
<text x="52.7" y="31.7" transform="rotate(-90 52.7 31.7)">VCC</text>
<text x="55.2" y="31.6">(ADC1)PA1</text>
<text x="55.2" y="33.2">(ADC2)PA2</text>
<text x="55.2" y="34.8">(ADC3)PA3</text>
<text x="44.7" y="38">XTAL1</text>
<text x="44.7" y="39.7">XTAL2</text>
<text x="55.2" y="36.4">(ADC4)PA4</text>
<text x="55.2" y="38">(ADC5)PA5</text>
<text x="55.2" y="39.7">(ADC6)PA6</text>
<text x="55.2" y="41.3">(ADC7)PA7</text>
<text x="44.7" y="44.5">AREF</text>
<text x="44.7" y="47.8">PB0</text>
<text x="56" y="46.1">(SDA)PC1</text>
<text x="56.1" y="44.5">(SCL)PC0</text>
<text x="56.1" y="47.8">(TCK)PC2</text>
<text x="44.7" y="49.4">PB1</text>
<text x="44.7" y="51.1">(AIN0)PB2</text>
<text x="44.7" y="52.7">(AIN1)PB3</text>
<text x="59.9" y="49.4">PC3</text>
<text x="59.9" y="51.1">PC4</text>
<text x="59.9" y="52.7">PC5</text>
<text x="44.7" y="54.3">PB4</text>
<text x="44.7" y="56">PB5</text>
<text x="44.7" y="57.6">PB6</text>
<text x="44.7" y="59.2">(SCK)PB7</text>
<text x="59.9" y="54.3">PC6</text>
<text x="59.9" y="56">PC7</text>
<text x="44.7" y="65.7">RESET</text>
<text x="56" y="60.8">(RXD)PD0</text>
<text x="56" y="64.1">(INT0)PD2</text>
<text x="56" y="65.7">(INT1)PD3</text>
<text x="56.1" y="62.4">(TXD)PD1</text>
<text x="55.1" y="67.3">(OC1B)PD4</text>
<text x="55.1" y="68.9">(OC1A)PD5</text>
<text x="55.7" y="70.5">(ICP1)PD6</text>
<text x="46.1" y="73.9" transform="rotate(-90 46.1 73.9)">AGND</text>
<text x="47.8" y="73.9" transform="rotate(-90 47.8 73.9)">GND</text>
<text x="56" y="72.2">(OC2)PD7</text>
<text x="44.7" y="99.8">VIN</text>
<text x="49.4" y="101.5" transform="rotate(-90 49.4 101.5)">GND</text>
<text x="50.8" y="99.8">VOUT</text>
<text x="98.4" y="109.6">1A</text>
<text x="98.4" y="111.2">2A</text>
<text x="98.4" y="112.9">3A</text>
<text x="103" y="109" transform="rotate(-90 103 109)">VCC1</text>
<text x="106.3" y="109" transform="rotate(-90 106.3 109)">VCC2</text>
<text x="108" y="109.6">1Y</text>
<text x="108" y="111.2">2Y</text>
<text x="108" y="112.9">3Y</text>
<text x="98.4" y="114.5">4A</text>
<text x="98.4" y="117.7">1/2EN</text>
<text x="98.4" y="119.3">3/4EN</text>
<text x="108" y="114.5">4Y</text>
<text x="104.7" y="121.1" transform="rotate(-90 104.7 121.1)">GND</text>
<text x="106.3" y="121.1" transform="rotate(-90 106.3 121.1)">GND</text>
<text x="108" y="121.1" transform="rotate(-90 108 121.1)">GND</text>
<text x="109.6" y="121.1" transform="rotate(-90 109.6 121.1)">GND</text>
</g>
<g font-size="1.1">
<text x="22.4" y="1.3">5</text>
<text x="63.9" y="1.3">4</text>
<text x="105.6" y="1.3">3</text>
<text x="147.2" y="1.3">2</text>
<text x="188.8" y="1.3">1</text>
<text x=".4" y="18.5">D</text>
<text x="210.1" y="18.5">D</text>
<text x=".4" y="50.1">C</text>
<text x="210.1" y="50.1">C</text>
<text x=".4" y="81.9">B</text>
<text x="210.1" y="81.9">B</text>
<text x=".4" y="113.5">A</text>
<text x="210.1" y="113.5">A</text>
<text x="22.4" y="129.7">5</text>
<text x="63.9" y="129.7">4</text>
<text x="105.6" y="129.7">3</text>
<text x="147.2" y="129.7">2</text>
<text x="188.8" y="129.7">1</text>
</g>
</svg>
